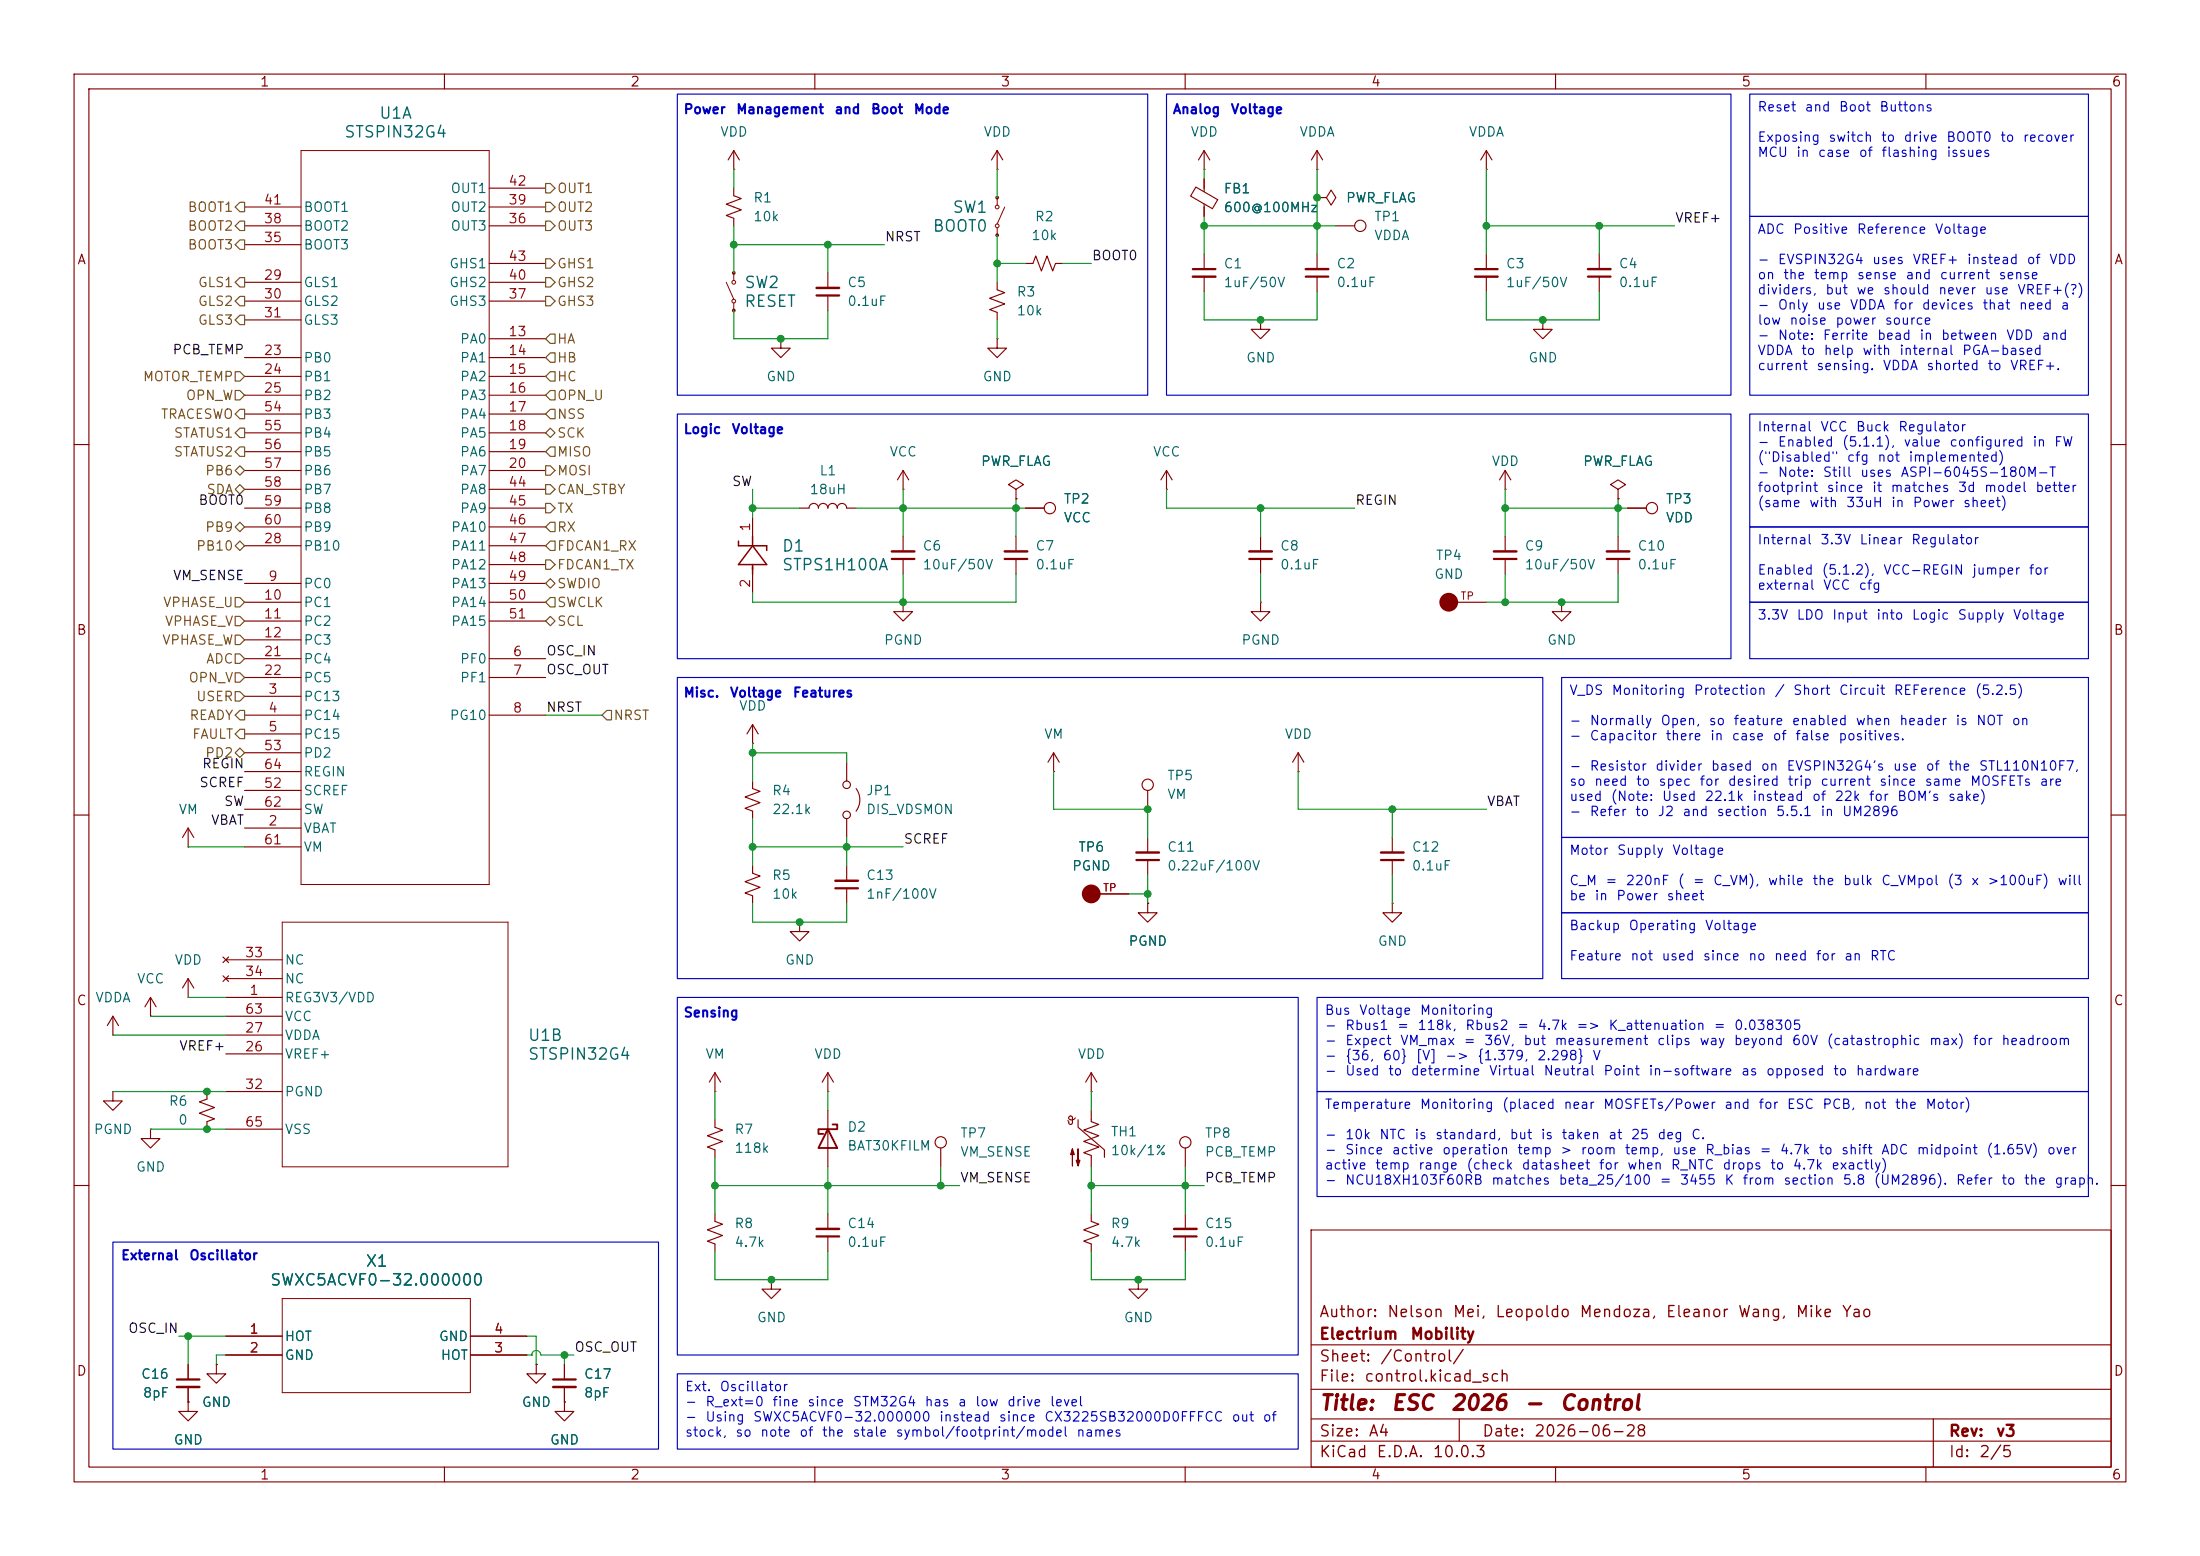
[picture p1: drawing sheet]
<svg xmlns="http://www.w3.org/2000/svg" width="297mm" height="210mm" viewBox="0 0 297 210" stroke-linecap="round" stroke-linejoin="round" font-family="sans-serif">
<g fill="none" stroke="#840000" stroke-width=".15">
<path d="M10 10h277v190h-277zM12 12h273v186h-273zM60 10v2M110 10v2M160 10v2M210 10v2M260 10v2M33 30.5h7.6M33 38.1h7.6M33 33h7.6M33 27.9h7.6M66 35.6h7.7"/>
<path d="M66 30.5h7.7M66 38.1h7.7M66 27.9h7.7M66 25.4h7.7M99.1 25.4v1l1 .4-2.1 .8 2.1 .7-2.1 .8 1.1 .4v1M99.1 22.9h.1M99.1 20.3v2.6M99.1 20.3l-.8 1.3M99.1 20.3l.7 1.3M111.8 36.8v2.1M111.8 39.9v2M134.6 22.9h.1"/>
<path d="M134.6 38.1v1l1 .4-2 .8 2 .7-2 .8 1 .4v1M134.6 20.3l-.7 1.3M134.6 20.3l.8 1.3M134.6 20.3v2.6M138.4 35.6h1l.4-1.1 .8 2.1 .8-2.1 .7 2.1 .4-1h1M161.4 25.2l3 1.7-.7 1.3-3-1.7zM162.6 22.9h.1M162.6 20.3v2.6M162.6 24.1v1.8M162.6 27.6v1.6M162.6 34.3v2M162.6 37.3v2.1"/>
<path d="M162.6 20.3l-.8 1.3M162.6 20.3l.7 1.3M177.8 26.7h1.3l.6-1 .6 1-.6 1-.6-1M177.8 26.7h.1M177.8 22.9h.1M177.8 20.3v2.6M177.8 34.3v2M177.8 37.3v2.1M177.8 20.3l-.8 1.3M177.8 20.3l.8 1.3M180.3 30.5h2.6M200.7 22.9h.1"/>
<path d="M200.7 20.3v2.6M200.7 34.3v2M200.7 37.3v2.1M200.7 20.3l-.8 1.3M200.7 20.3l.7 1.3M215.9 34.3v2M215.9 37.3v2.1M33 48.3h7.6M33 50.8h7.6M33 53.3h7.6M33 55.9h7.6M33 58.4h7.6"/>
<path d="M33 40.6h7.6M33 43.2h7.6M66 45.7h7.7M66 48.3h7.7M66 50.8h7.7M66 53.3h7.7M66 55.9h7.7M66 58.4h7.7M66 40.6h7.7M105.4 45.7v1.3h1.3l-1.3 1.3-1.3-1.3h1.3M105.4 45.7h.1M134.6 45.7v1.3h1.3l-1.3 1.3-1.3-1.3h1.3"/>
<path d="M134.6 45.7h.1M170.2 43.2v1.3h1.2l-1.2 1.2-1.3-1.2h1.3M170.2 43.2h.1M208.3 43.2v1.3h1.2l-1.2 1.2-1.3-1.2h1.3M208.3 43.2h.1M10 60h2M33 78.7h7.6M33 61h7.6M33 63.5h7.6M33 73.7h7.6M33 66h7.6M33 68.6h7.6"/>
<path d="M33 71.1h7.6M66 78.7h7.7M66 61h7.7M66 63.5h7.7M66 73.7h7.7M66 66h7.7M66 68.6h7.7M66 71.1h7.7M66 76.2h7.7M101.6 69.9v2.5M101.6 77.5v2.5M107.9 68.6h1.3a.64 .64 0 0 1 .7-.7 .64 .64 0 0 1 .6 .7 .64 .64 0 0 1 .6-.7 .64 .64 0 0 1 .7 .7 .64 .64 0 0 1 .6-.7 .64 .64 0 0 1 .6 .7 .64 .64 0 0 1 .7-.7 .64 .64 0 0 1 .6 .7h1.3"/>
<path d="M121.9 66h.1M121.9 63.5l-.7 1.3M121.9 63.5l.8 1.3M121.9 63.5v2.5M121.9 72.4v2M121.9 75.4v2.1M137.2 66l1-.6-1-.6-1.1 .6 1.1 .6v1.3M137.2 67.3h.1M137.2 72.4v2M137.2 75.4v2.1M138.4 68.6h2.6M157.5 66h.1"/>
<path d="M157.5 63.5l-.8 1.3M157.5 63.5l.7 1.3M157.5 63.5v2.5M170.2 72.4v2M170.2 75.4v2.1M203.2 66h.1M203.2 63.5v2.5M203.2 72.4v2M203.2 75.4v2.1M203.2 63.5l-.8 1.3M203.2 63.5l.8 1.3M218.4 66l1.1-.6-1.1-.6-1 .6 1 .6v1.3"/>
<path d="M218.4 67.3h.1M218.4 72.4v2M218.4 75.4v2.1M219.7 68.6h2.5M285 60h2M33 81.3h7.6M33 94h7.6M33 96.5h7.6M33 99.1h7.6M33 88.9h7.6M33 91.4h7.6M33 83.8h7.6"/>
<path d="M33 86.4h7.6M66 81.3h7.7M66 96.5h7.7M66 88.9h7.7M66 91.4h7.7M66 83.8h7.7M101.6 97.8v2.5M101.6 97.8l-.8 1.3M101.6 97.8l.8 1.3M121.9 81.3v1.3h1.3l-1.3 1.2-1.3-1.2h1.3M121.9 81.3h.1M170.2 81.3v1.3h1.2l-1.2 1.2-1.3-1.2h1.3"/>
<path d="M170.2 81.3h.1M195.6 81.3h5.1M210.8 81.3v1.3h1.3l-1.3 1.2-1.3-1.2h1.3M210.8 81.3h.1M10 110h2M25.4 114.3h.1M25.4 111.8v2.5M25.4 111.8l-.8 1.2M25.4 111.8l.8 1.2M33 111.8h7.6M33 106.7h7.6M33 101.6h7.6"/>
<path d="M33 114.3h7.6M33 109.2h7.6M33 104.1h7.6M101.6 116.8v1.1l1 .3-2 .8 2 .8-2 .7 1 .4v1M101.6 105.4v1l1 .4-2 .8 2 .7-2 .8 1 .4v1M101.6 100.3h.1M114.3 102.9v2.5M114.3 110.5v2.5M114.3 116.8v2.1M114.3 119.9v2M115.6 106.4a2.54 2.54 0 0 1 0 3.1M142.2 104.1h.1"/>
<path d="M142.2 101.6l-.7 1.3M142.2 101.6l.8 1.3M142.2 101.6v2.5M154.9 106.7v2.5M154.9 113v2.1M154.9 116.1v2M175.3 104.1h.1M175.3 101.6l-.8 1.3M175.3 101.6l.7 1.3M175.3 101.6v2.5M188 113v2.1M188 116.1v2"/>
<path d="M285 110h2M15.2 139.7h.1M15.2 137.2l-.7 1.2M15.2 137.2l.8 1.2M15.2 137.2v2.5M20.3 137.2h.1M20.3 134.6l-.7 1.3M20.3 134.6l.8 1.3M20.3 134.6v2.6M25.4 134.6h.1M25.4 132.1v2.5M25.4 132.1l-.8 1.3"/>
<path d="M25.4 132.1l.8 1.3M30.1 129.2l.8 .7M30.1 131.7l.8 .8M30.5 134.6h7.6M30.5 139.7h7.6M30.5 129.5h7.6M30.5 132.1h7.6M30.5 137.2h7.6M30.9 129.2l-.8 .7M30.9 131.7l-.8 .8M107.9 124.5v1.2h1.3l-1.3 1.3-1.2-1.3h1.2M107.9 124.5h.1"/>
<path d="M147.3 120.7h5.1M154.9 121.9v1.3h1.3l-1.3 1.3-1.2-1.3h1.2M154.9 121.9h.1M188 121.9v1.3h1.2l-1.2 1.3-1.3-1.3h1.3M188 121.9h.1M15.2 147.3v1.3h1.3l-1.3 1.3-1.2-1.3h1.2M15.2 147.3h.1M20.3 152.4v1.3h1.3l-1.3 1.2-1.3-1.2h1.3M20.3 152.4h.1M27.9 147.3v1l-1 .4 2.1 .8-2.1 .7 2.1 .8-1.1 .4v1M30.5 142.2h7.6M30.5 147.3h7.6"/>
<path d="M30.5 152.4h7.6M96.5 147.3h.1M96.5 151.1v1l1 .4-2 .8 2 .8-2 .7 1 .4v1M96.5 144.8l-.7 1.3M96.5 144.8l.8 1.3M96.5 144.8v2.5M111.8 147.3h.1M111.8 144.8l-.8 1.3M111.8 144.8l.7 1.3M111.8 144.8v2.5M111.8 149.9v7.6M127 154.9v2.6"/>
<path d="M145.2 150.9a.44 .44 0 0 1-.5 .3 .44 .44 0 0 1-.4-.4l.2-.2 .3 .2-.1 .8-.1 .2-.2-.1-.3-.4M145.5 151.1v1l3.6 3.1v1M147.3 147.3h.1M147.3 149.9v1.5l1 .4-2 .7 2 .8-2 .8 2 .7-2 .8 1 .4v1.5M147.3 144.8l-.7 1.3M147.3 144.8l.8 1.3M147.3 144.8v2.5M160 154.9v2.6M10 160h2M96.5 163.8v1l1 .4-2 .8 2 .8-2 .7 1 .4v1M104.1 172.7v1.3h1.3l-1.3 1.3-1.2-1.3h1.2M104.1 172.7h.1"/>
<path d="M111.8 163.8v2.1M111.8 166.9v2M147.3 163.8v1l1 .4-2 .8 2 .8-2 .7 1 .4v1M153.7 172.7v1.3h1.2l-1.2 1.3-1.3-1.3h1.3M153.7 172.7h.1M160 163.8v2.1M160 166.9v2M177 166h108v32h-108zM285 160h2M25.4 189.2v1.3h1.3l-1.3 1.3-1.3-1.3h1.3M25.4 189.2h.1M25.4 184.2v2"/>
<path d="M25.4 187.2v2M29.2 184.2v1.2h1.3l-1.3 1.3-1.3-1.3h1.3M29.2 184.2h.1M30.5 180.3h7.6M30.5 182.9h7.6M60 198v2M63.5 180.3h7.6M63.5 182.9h7.6M72.4 184.2v1.2h1.3l-1.3 1.3-1.3-1.3h1.3M72.4 184.2h.1M76.2 189.2v1.3h1.3l-1.3 1.3-1.3-1.3h1.3M76.2 189.2h.1"/>
<path d="M76.2 184.2v2M76.2 187.2v2M110 198v2M160 198v2M177 194.5h108M177 191.5h108M177 187.5h108M177 181.5h108M197 191.5v3M210 198v2M260 198v2M261 191.5v6.5"/>
<circle cx="183.6" cy="30.5" r=".76"/>
<circle cx="141.7" cy="68.6" r=".76"/>
<circle cx="223" cy="68.6" r=".76"/>
<circle cx="114.3" cy="110" r=".51"/>
<circle cx="114.3" cy="105.9" r=".51"/>
<circle cx="154.9" cy="105.9" r=".76"/>
<circle cx="127" cy="154.2" r=".76"/>
<circle cx="160" cy="154.2" r=".76"/>
</g>
<g fill="none" stroke="#840000" stroke-width=".14">
<path d="M40.6 20.3h25.4v99.1h-25.4zM98 38.1l1.1 2.3M99.1 36.8v1M134.6 26.7v1M134.6 30.7v1.1M135.6 27.9l-1 2.3M99.1 40.9v1M38.1 124.5h30.5v33h-30.5zM38.1 175.3h25.4v12.7h-25.4z"/>
<circle cx="99.1" cy="38.1" r=".25"/>
<circle cx="134.6" cy="27.9" r=".25"/>
<circle cx="134.6" cy="30.5" r=".25"/>
<circle cx="99.1" cy="40.6" r=".25"/>
</g>
<g fill="none" stroke="#840000" stroke-width=".3">
<path d="M110.2 39.9h3.1M161 36.3h3.1M176.3 37.3h3M199.1 36.3h3.1M214.4 37.3h3M120.4 75.4h3M135.6 75.4h3.1M168.7 75.4h3M201.7 75.4h3M216.9 75.4h3.1M112.8 119.9h3M153.4 116.1h3.1"/>
<path d="M186.4 116.1h3.1M110.2 166.9h3.1M158.5 166.9h3M23.9 186.2h3M74.7 186.2h3"/>
</g>
<g fill="none" stroke="#840000" stroke-width=".33">
<path d="M110.2 38.9h3.1M161 37.3h3.1M176.3 36.3h3M199.1 37.3h3.1M214.4 36.3h3M120.4 74.4h3M135.6 74.4h3.1M168.7 74.4h3M201.7 74.4h3M216.9 74.4h3.1M112.8 118.9h3M153.4 115.1h3.1"/>
<path d="M186.4 115.1h3.1M110.2 165.9h3.1M158.5 165.9h3M23.9 187.2h3M74.7 187.2h3"/>
</g>
<g fill="none" stroke="#840000" stroke-width=".25">
<path d="M111.8 152.4l1.2 2.5h-2.5zM112.4 151.8h.6v.6h-2.5v.6h.6"/>
<circle cx="99.1" cy="36.8" r=".13"/>
<circle cx="134.6" cy="31.8" r=".13"/>
<circle cx="134.6" cy="26.7" r=".13"/>
<circle cx="99.1" cy="41.9" r=".13"/>
</g>
<g fill="#840000" stroke="#840000" stroke-width=".15">
<path d="M144.8 155.1l.2 .7h-.5l.3-.7v2.3z"/>
<path d="M145.5 155.1v2.3l-.2-.8h.5l-.3 .8z"/>
</g>
<g fill="none" stroke="#840000" stroke-width="1.3">
<circle cx="195.6" cy="81.3" r=".63"/>
<circle cx="147.3" cy="120.6" r=".63"/>
</g>
<path d="M99.7 73v.7h3.8v.6M101.6 72.4v1.3M101.6 76.2v1.3M101.6 73.7l1.9 2.5h-3.8z" fill="none" stroke="#840000" stroke-width=".2"/>
<g fill="none" stroke="#725600" stroke-width=".15">
<path d="M31.7 27.9l.7-.6h.6v1.3h-.6zM31.7 30.5l.7-.7h.6v1.3h-.6zM32.4 37.5h.6v1.2h-.6l-.7-.6zM32.4 32.4h.6v1.3h-.6l-.7-.7zM73.7 24.8h.6l.6 .6-.6 .6h-.6zM73.7 34.9h.6l.6 .7-.6 .6h-.6zM73.7 37.5h.6l.6 .6-.6 .6h-.6zM73.7 27.3h.6l.6 .6-.6 .7h-.6zM73.7 29.8h.6l.6 .7-.6 .6h-.6zM31.7 52.7h.7l.6 .6-.6 .7h-.7zM31.7 50.2h.7l.6 .6-.6 .6h-.7zM32.4 55.2h.6v1.3h-.6l-.7-.6z"/>
<path d="M32.4 42.5h.6v1.3h-.6l-.7-.6zM32.4 57.8h.6v1.3h-.6l-.7-.7zM32.4 40h.6v1.3h-.6l-.7-.7zM73.7 58.4l.6-.6 .6 .6-.6 .7zM73.7 40h.6l.6 .6-.6 .7h-.6zM74.3 52.7h.6v1.3h-.6l-.6-.7zM74.3 55.2h.6v1.3h-.6l-.6-.6zM74.3 47.6h.6v1.3h-.6l-.6-.6zM74.3 50.2h.6v1.2h-.6l-.6-.6zM74.3 45.1h.6v1.3h-.6l-.6-.7zM31.7 73.7l.7-.7 .6 .7-.6 .6zM31.7 71.1l.7-.6 .6 .6-.6 .7z"/>
<path d="M31.7 66l.7-.6 .6 .6-.6 .7zM32.4 60.3h.6v1.3h-.6l-.7-.6zM32.4 62.9l.6 .6-.6 .6-.7-.6zM73.7 75.6h.6l.6 .6-.6 .6h-.6zM73.7 65.4h.6l.6 .6-.6 .7h-.6zM73.7 67.9h.6l.6 .7-.6 .6h-.6zM73.7 62.9h.6l.6 .6-.6 .6h-.6zM73.7 78.7l.6-.6 .6 .6-.6 .7zM74.3 73h.6v1.3h-.6l-.6-.6zM74.3 70.5h.6v1.3h-.6l-.6-.7zM74.3 60.3h.6v1.3h-.6l-.6-.6zM31.7 83.2h.7l.6 .6-.6 .7h-.7z"/>
<path d="M31.7 80.6h.7l.6 .7-.6 .6h-.7zM31.7 90.8h.7l.6 .6-.6 .7h-.7zM31.7 88.3h.7l.6 .6-.6 .6h-.7zM31.7 85.7h.7l.6 .7-.6 .6h-.7zM31.7 93.3h.7l.6 .7-.6 .6h-.7zM32.4 98.4h.6v1.3h-.6l-.7-.6zM32.4 95.9h.6v1.3h-.6l-.7-.7zM73.7 83.8l.6-.6 .6 .6-.6 .7zM74.3 80.6h.6v1.3h-.6l-.6-.6zM81.3 96.5l.6-.6h.6v1.3h-.6zM31.7 101.6l.7-.6 .6 .6-.6 .6z"/>
</g>
<g fill="none" stroke="#009600" stroke-width=".15">
<path d="M99.1 33h20.3M99.1 22.9v2.5M99.1 30.5v6.3M111.8 33v3.8M134.6 22.9v3.8M134.6 31.8v6.3M134.6 35.6h3.8M143.5 35.6h3.8M162.6 30.5h17.7M162.6 39.4v3.8h15.2v-3.8M162.6 22.9v1.2M162.6 29.2v5.1"/>
<path d="M177.8 22.9v11.4M200.7 30.5h25.4M200.7 39.4v3.8h15.2v-3.8M200.7 22.9v11.4M215.9 30.5v3.8M99.1 41.9v3.8h12.7v-3.8M134.6 43.2v2.5M101.6 66v3.9M101.6 68.6h6.3M115.6 68.6h22.8M121.9 66v6.4M121.9 77.5v3.8"/>
<path d="M137.2 77.5v3.8h-35.6v-1.3M137.2 67.3v5.1M157.5 66v2.6h25.4M170.2 68.6v3.8M170.2 77.5v3.8M203.2 68.6h16.5M203.2 66v6.4M203.2 77.5v3.8M218.4 77.5v3.8h-17.7M218.4 67.3v5.1M73.7 96.5h7.6M25.4 114.3h7.6"/>
<path d="M101.6 100.3v5.1M101.6 110.5v6.3M101.6 101.6h12.7v1.3M101.6 114.3h20.3M114.3 113v3.8M142.2 104.1v5.1h12.7v3.8M154.9 118.1v3.8M175.3 104.1v5.1h25.4M188 109.2v3.8M188 118.1v3.8M15.2 139.7h15.3M20.3 137.2h10.2"/>
<path d="M25.4 134.6h5.1M101.6 121.9v2.6h12.7v-2.6M152.4 120.7h2.5M15.2 147.3h15.3M20.3 152.4h10.2M96.5 147.3v3.8M96.5 156.2v7.6M111.8 147.3v2.6M111.8 157.5v6.3M127 157.5v2.5M147.3 147.3v2.6M147.3 157.5v6.3"/>
<path d="M160 157.5v6.3M96.5 168.9v3.8h15.3v-3.8M96.5 160h33M147.3 160h15.3M147.3 168.9v3.8h12.7v-3.8M24.1 180.3h6.4M25.4 180.3v3.9M30.5 182.9h-1.3v1.3M71.1 180.3h1.3v3.9M71.1 182.9h.7M71.8 182.9h.1M71.8 182.9a.61 .61 0 0 1 .6-.6 .61 .61 0 0 1 .6 .6h4.5"/>
<path d="M76.2 182.9v1.3"/>
</g>
<g fill="none" stroke="#0000c2" stroke-width=".15">
<path d="M91.4 12.7h63.5v40.6h-63.5zM157.5 12.7h76.2v40.6h-76.2zM236.2 12.7h45.7v16.5h-45.7zM236.2 29.2h45.7v24.1h-45.7zM91.4 55.9h142.3v33h-142.3zM236.2 55.9h45.7v15.2h-45.7zM236.2 71.1h45.7v10.2h-45.7zM91.4 91.4h116.9v40.7h-116.9zM210.8 91.4h71.1v21.6h-71.1zM236.2 81.3h45.7v7.6h-45.7zM210.8 113h71.1v10.2h-71.1zM91.4 134.6h83.9v48.3h-83.9z"/>
<path d="M177.8 134.6h104.1v12.7h-104.1zM210.8 123.2h71.1v8.9h-71.1zM177.8 147.3h104.1v14.2h-104.1zM15.2 167.6h73.7v28h-73.7zM91.4 185.4h83.9v10.2h-83.9z"/>
</g>
<g fill="#009600" stroke="#009600" stroke-width=".14">
<circle cx="218.4" cy="68.6" r=".46"/>
<circle cx="147.3" cy="160" r=".46"/>
<circle cx="170.2" cy="43.2" r=".46"/>
<circle cx="170.2" cy="68.6" r=".46"/>
<circle cx="162.6" cy="30.5" r=".46"/>
<circle cx="99.1" cy="33" r=".46"/>
<circle cx="111.8" cy="33" r=".46"/>
<circle cx="105.4" cy="45.7" r=".46"/>
<circle cx="177.8" cy="30.5" r=".46"/>
<circle cx="177.8" cy="26.7" r=".46"/>
<circle cx="188" cy="109.2" r=".46"/>
<circle cx="203.2" cy="81.3" r=".46"/>
<circle cx="203.2" cy="68.6" r=".46"/>
<circle cx="210.8" cy="81.3" r=".46"/>
<circle cx="215.9" cy="30.5" r=".46"/>
<circle cx="208.3" cy="43.2" r=".46"/>
<circle cx="200.7" cy="30.5" r=".46"/>
<circle cx="114.3" cy="114.3" r=".46"/>
<circle cx="107.9" cy="124.5" r=".46"/>
<circle cx="111.8" cy="160" r=".46"/>
<circle cx="137.2" cy="68.6" r=".46"/>
<circle cx="134.6" cy="35.6" r=".46"/>
<circle cx="154.9" cy="109.2" r=".46"/>
<circle cx="101.6" cy="68.6" r=".46"/>
<circle cx="160" cy="160" r=".46"/>
<circle cx="154.9" cy="120.7" r=".46"/>
<circle cx="153.7" cy="172.7" r=".46"/>
<circle cx="127" cy="160" r=".46"/>
<circle cx="101.6" cy="114.3" r=".46"/>
<circle cx="121.9" cy="68.6" r=".46"/>
<circle cx="101.6" cy="101.6" r=".46"/>
<circle cx="121.9" cy="81.3" r=".46"/>
<circle cx="76.2" cy="182.9" r=".46"/>
<circle cx="27.9" cy="147.3" r=".46"/>
<circle cx="96.5" cy="160" r=".46"/>
<circle cx="25.4" cy="180.3" r=".46"/>
<circle cx="104.1" cy="172.7" r=".46"/>
<circle cx="27.9" cy="152.4" r=".46"/>
</g>
<g font-size="2" fill="#840000">
<text x="178" y="190.8">Title:</text>
<text x="187.7" y="190.8">ESC</text>
<text x="195.7" y="190.8">2026</text>
<text x="205.6" y="190.8">-</text>
<text x="210.4" y="190.8">Control</text>
</g>
<g font-size="1.5" fill="#006464">
<text x="51.1" y="16.4">U1A</text>
<text x="46.4" y="18.9">STSPIN32G4</text>
<text x="128.5" y="29.1">SW1</text>
<text x="125.8" y="31.6">BOOT0</text>
<text x="100.4" y="39.3">SW2</text>
<text x="100.4" y="41.8">RESET</text>
<text x="105.5" y="74.8">D1</text>
<text x="105.5" y="77.4">STPS1H100A</text>
<text x="71.2" y="140.9">U1B</text>
<text x="71.2" y="143.4">STSPIN32G4</text>
<text x="36.4" y="173.9">SWXC5ACVF0-32.000000</text>
<text x="49.3" y="171.3">X1</text>
</g>
<g font-size="1.5" fill="#840000">
<text x="178" y="178.2">Author:</text>
<text x="187.2" y="178.2">Nelson</text>
<text x="196" y="178.2">Mei,</text>
<text x="201.8" y="178.2">Leopoldo</text>
<text x="213.1" y="178.2">Mendoza,</text>
<text x="224.8" y="178.2">Eleanor</text>
<text x="234.5" y="178.2">Wang,</text>
<text x="242.3" y="178.2">Mike</text>
<text x="248.5" y="178.2">Yao</text>
<text x="178" y="184.2">Sheet:</text>
<text x="178" y="181.2">Electrium</text>
<text x="186.2" y="184.2">/Control/</text>
<text x="190.3" y="181.2">Mobility</text>
<text x="178" y="186.9">File:</text>
<text x="184.1" y="186.9">control.kicad_sch</text>
<text x="178" y="197.1">KiCad</text>
<text x="178" y="194.3">Size:</text>
<text x="184.7" y="194.3">A4</text>
<text x="185.7" y="197.1">E.D.A.</text>
<text x="193.3" y="197.1">10.0.3</text>
<text x="200" y="194.3">Date:</text>
<text x="207" y="194.3">2026-06-28</text>
<text x="263" y="194.3">Rev:</text>
<text x="263" y="197.1">Id:</text>
<text x="267.1" y="197.1">2/5</text>
<text x="269.4" y="194.3">v3</text>
</g>
<g font-size="1.3" fill="#840000">
<text x="35" y="12">1</text>
<text x="85" y="12">2</text>
<text x="135" y="12">3</text>
<text x="185" y="12">4</text>
<text x="235" y="12">5</text>
<text x="285" y="12">6</text>
<text x="10.3" y="36">A</text>
<text x="285.3" y="36">A</text>
<text x="10.3" y="86">B</text>
<text x="285.3" y="86">B</text>
<text x="10.3" y="136">C</text>
<text x="285.3" y="136">C</text>
<text x="10.3" y="186">D</text>
<text x="285.3" y="186">D</text>
<text x="35" y="200">1</text>
<text x="85" y="200">2</text>
<text x="135" y="200">3</text>
<text x="185" y="200">4</text>
<text x="235" y="200">5</text>
<text x="285" y="200">6</text>
</g>
<g font-size="1.3" fill="#0000c2">
<text x="92.2" y="15.7">Power</text>
<text x="99.3" y="15.7">Management</text>
<text x="112.6" y="15.7">and</text>
<text x="117.5" y="15.7">Boot</text>
<text x="123.3" y="15.7">Mode</text>
<text x="158.2" y="15.7">Analog</text>
<text x="166.1" y="15.7">Voltage</text>
<text x="237.2" y="15.4">Reset</text>
<text x="243.5" y="15.4">and</text>
<text x="248.2" y="15.4">Boot</text>
<text x="253.6" y="15.4">Buttons</text>
<text x="237.2" y="19.5">Exposing</text>
<text x="237.2" y="21.5">MCU</text>
<text x="242.4" y="21.5">in</text>
<text x="245.3" y="21.5">case</text>
<text x="246.7" y="19.5">switch</text>
<text x="250.8" y="21.5">of</text>
<text x="253.8" y="19.5">to</text>
<text x="253.9" y="21.5">flashing</text>
<text x="256.9" y="19.5">drive</text>
<text x="262.7" y="19.5">BOOT0</text>
<text x="262.7" y="21.5">issues</text>
<text x="269.9" y="19.5">to</text>
<text x="273" y="19.5">recover</text>
<text x="237.2" y="31.9">ADC</text>
<text x="237.2" y="36">-</text>
<text x="239.9" y="36">EVSPIN32G4</text>
<text x="242" y="31.9">Positive</text>
<text x="250.6" y="31.9">Reference</text>
<text x="252.6" y="36">uses</text>
<text x="258.1" y="36">VREF+</text>
<text x="261.1" y="31.9">Voltage</text>
<text x="265.4" y="36">instead</text>
<text x="273.5" y="36">of</text>
<text x="276.6" y="36">VDD</text>
<text x="237.2" y="38">on</text>
<text x="237.2" y="40.1">dividers,</text>
<text x="240.6" y="38">the</text>
<text x="244.8" y="38">temp</text>
<text x="246.3" y="40.1">but</text>
<text x="250.5" y="40.1">we</text>
<text x="250.6" y="38">sense</text>
<text x="254.1" y="40.1">should</text>
<text x="257.2" y="38">and</text>
<text x="261.6" y="40.1">never</text>
<text x="261.8" y="38">current</text>
<text x="267.8" y="40.1">use</text>
<text x="269.7" y="38">sense</text>
<text x="272.3" y="40.1">VREF+(?)</text>
<text x="237.2" y="42.1">-</text>
<text x="237.2" y="44.1">low</text>
<text x="237.2" y="46.2">-</text>
<text x="239.9" y="42.1">Only</text>
<text x="239.9" y="46.2">Note:</text>
<text x="241.5" y="44.1">noise</text>
<text x="245.2" y="42.1">use</text>
<text x="246" y="46.2">Ferrite</text>
<text x="247.7" y="44.1">power</text>
<text x="249.6" y="42.1">VDDA</text>
<text x="253.3" y="46.2">bead</text>
<text x="254.4" y="44.1">source</text>
<text x="255.5" y="42.1">for</text>
<text x="259" y="46.2">in</text>
<text x="259.4" y="42.1">devices</text>
<text x="262" y="46.2">between</text>
<text x="267.5" y="42.1">that</text>
<text x="270.7" y="46.2">VDD</text>
<text x="272.5" y="42.1">need</text>
<text x="275.5" y="46.2">and</text>
<text x="278.1" y="42.1">a</text>
<text x="237.2" y="48.2">VDDA</text>
<text x="237.2" y="50.3">current</text>
<text x="243.1" y="48.2">to</text>
<text x="245.1" y="50.3">sensing.</text>
<text x="246.1" y="48.2">help</text>
<text x="251.3" y="48.2">with</text>
<text x="254.1" y="50.3">VDDA</text>
<text x="256.3" y="48.2">internal</text>
<text x="260" y="50.3">shorted</text>
<text x="264.8" y="48.2">PGA-based</text>
<text x="268.2" y="50.3">to</text>
<text x="271.3" y="50.3">VREF+.</text>
<text x="92.2" y="58.9">Logic</text>
<text x="98.7" y="58.9">Voltage</text>
<text x="237.2" y="58.5">Internal</text>
<text x="245.7" y="58.5">VCC</text>
<text x="250.5" y="58.5">Buck</text>
<text x="256.2" y="58.5">Regulator</text>
<text x="237.2" y="60.6">-</text>
<text x="237.2" y="62.6">(&quot;Disabled&quot;</text>
<text x="237.2" y="64.7">-</text>
<text x="239.9" y="60.6">Enabled</text>
<text x="239.9" y="64.7">Note:</text>
<text x="246" y="64.7">Still</text>
<text x="248.6" y="60.6">(5.1.1),</text>
<text x="249.2" y="62.6">cfg</text>
<text x="251" y="64.7">uses</text>
<text x="253.4" y="62.6">not</text>
<text x="256.5" y="64.7">ASPI-6045S-180M-T</text>
<text x="256.9" y="60.6">value</text>
<text x="257.6" y="62.6">implemented)</text>
<text x="263.1" y="60.6">configured</text>
<text x="274.3" y="60.6">in</text>
<text x="277.2" y="60.6">FW</text>
<text x="237.2" y="66.7">footprint</text>
<text x="237.2" y="68.8">(same</text>
<text x="244.1" y="68.8">with</text>
<text x="246.5" y="66.7">since</text>
<text x="249.1" y="68.8">33uH</text>
<text x="252.6" y="66.7">it</text>
<text x="255.1" y="66.7">matches</text>
<text x="255.2" y="68.8">in</text>
<text x="258.1" y="68.8">Power</text>
<text x="264.2" y="66.7">3d</text>
<text x="264.9" y="68.8">sheet)</text>
<text x="267.8" y="66.7">model</text>
<text x="274.7" y="66.7">better</text>
<text x="237.2" y="73.8">Internal</text>
<text x="237.2" y="77.9">Enabled</text>
<text x="245.7" y="73.8">3.3V</text>
<text x="245.8" y="77.9">(5.1.2),</text>
<text x="250.9" y="73.8">Linear</text>
<text x="254.1" y="77.9">VCC-REGIN</text>
<text x="257.9" y="73.8">Regulator</text>
<text x="266.1" y="77.9">jumper</text>
<text x="273.8" y="77.9">for</text>
<text x="237.2" y="83.9">3.3V</text>
<text x="237.2" y="79.9">external</text>
<text x="242.5" y="83.9">LDO</text>
<text x="246" y="79.9">VCC</text>
<text x="247.3" y="83.9">Input</text>
<text x="250.8" y="79.9">cfg</text>
<text x="253.2" y="83.9">into</text>
<text x="258" y="83.9">Logic</text>
<text x="264.2" y="83.9">Supply</text>
<text x="271.7" y="83.9">Voltage</text>
<text x="92.2" y="94.4">Misc.</text>
<text x="98.5" y="94.4">Voltage</text>
<text x="106.9" y="94.4">Features</text>
<text x="211.8" y="94.1">V_DS</text>
<text x="217.5" y="94.1">Monitoring</text>
<text x="228.6" y="94.1">Protection</text>
<text x="239.5" y="94.1">/</text>
<text x="242" y="94.1">Short</text>
<text x="248.2" y="94.1">Circuit</text>
<text x="255.6" y="94.1">REFerence</text>
<text x="266.5" y="94.1">(5.2.5)</text>
<text x="211.8" y="98.2">-</text>
<text x="211.8" y="100.2">-</text>
<text x="214.5" y="98.2">Normally</text>
<text x="214.5" y="100.2">Capacitor</text>
<text x="224.1" y="98.2">Open,</text>
<text x="224.8" y="100.2">there</text>
<text x="230.6" y="98.2">so</text>
<text x="230.8" y="100.2">in</text>
<text x="233.7" y="100.2">case</text>
<text x="233.9" y="98.2">feature</text>
<text x="239.2" y="100.2">of</text>
<text x="241.8" y="98.2">enabled</text>
<text x="242.3" y="100.2">false</text>
<text x="248.1" y="100.2">positives.</text>
<text x="250.4" y="98.2">when</text>
<text x="256.3" y="98.2">header</text>
<text x="263.9" y="98.2">is</text>
<text x="266.7" y="98.2">NOT</text>
<text x="271.5" y="98.2">on</text>
<text x="211.8" y="104.3">-</text>
<text x="211.8" y="106.4">so</text>
<text x="214.5" y="104.3">Resistor</text>
<text x="215.1" y="106.4">need</text>
<text x="220.8" y="106.4">to</text>
<text x="223.4" y="104.3">divider</text>
<text x="223.8" y="106.4">spec</text>
<text x="229.3" y="106.4">for</text>
<text x="230.9" y="104.3">based</text>
<text x="233.2" y="106.4">desired</text>
<text x="237.6" y="104.3">on</text>
<text x="241.1" y="104.3">EVSPIN32G4's</text>
<text x="241.2" y="106.4">trip</text>
<text x="245.7" y="106.4">current</text>
<text x="253.6" y="106.4">since</text>
<text x="255.4" y="104.3">use</text>
<text x="259.7" y="106.4">same</text>
<text x="259.9" y="104.3">of</text>
<text x="262.9" y="104.3">the</text>
<text x="265.9" y="106.4">MOSFETs</text>
<text x="267.1" y="104.3">STL110N10F7,</text>
<text x="275.3" y="106.4">are</text>
<text x="211.8" y="108.4">used</text>
<text x="211.8" y="110.5">-</text>
<text x="214.5" y="110.5">Refer</text>
<text x="217.4" y="108.4">(Note:</text>
<text x="220.6" y="110.5">to</text>
<text x="223.7" y="110.5">J2</text>
<text x="224.3" y="108.4">Used</text>
<text x="227" y="110.5">and</text>
<text x="230" y="108.4">22.1k</text>
<text x="231.7" y="110.5">section</text>
<text x="236.5" y="108.4">instead</text>
<text x="239.7" y="110.5">5.5.1</text>
<text x="244.5" y="108.4">of</text>
<text x="245.7" y="110.5">in</text>
<text x="247.6" y="108.4">22k</text>
<text x="248.6" y="110.5">UM2896</text>
<text x="252.2" y="108.4">for</text>
<text x="256" y="108.4">BOM's</text>
<text x="262.9" y="108.4">sake)</text>
<text x="211.8" y="115.7">Motor</text>
<text x="211.8" y="119.8">C_M</text>
<text x="216.6" y="119.8">=</text>
<text x="218.2" y="115.7">Supply</text>
<text x="219.4" y="119.8">220nF</text>
<text x="225.7" y="115.7">Voltage</text>
<text x="226.4" y="119.8">(</text>
<text x="228.4" y="119.8">=</text>
<text x="231.2" y="119.8">C_VM),</text>
<text x="238.6" y="119.8">while</text>
<text x="244.6" y="119.8">the</text>
<text x="248.7" y="119.8">bulk</text>
<text x="253.9" y="119.8">C_VMpol</text>
<text x="262.8" y="119.8">(3</text>
<text x="266" y="119.8">x</text>
<text x="268.2" y="119.8">&gt;100uF)</text>
<text x="277.7" y="119.8">will</text>
<text x="211.8" y="121.8">be</text>
<text x="211.8" y="125.9">Backup</text>
<text x="215.2" y="121.8">in</text>
<text x="218.1" y="121.8">Power</text>
<text x="219.8" y="125.9">Operating</text>
<text x="224.9" y="121.8">sheet</text>
<text x="230.1" y="125.9">Voltage</text>
<text x="211.8" y="129.9">Feature</text>
<text x="220" y="129.9">not</text>
<text x="224.2" y="129.9">used</text>
<text x="229.8" y="129.9">since</text>
<text x="235.9" y="129.9">no</text>
<text x="239.4" y="129.9">need</text>
<text x="245" y="129.9">for</text>
<text x="248.9" y="129.9">an</text>
<text x="252.3" y="129.9">RTC</text>
<text x="92.2" y="137.6">Sensing</text>
<text x="178.8" y="137.3">Bus</text>
<text x="183.4" y="137.3">Voltage</text>
<text x="191.6" y="137.3">Monitoring</text>
<text x="178.8" y="139.3">-</text>
<text x="178.8" y="141.4">-</text>
<text x="178.8" y="143.4">-</text>
<text x="181.5" y="139.3">Rbus1</text>
<text x="181.5" y="141.4">Expect</text>
<text x="181.5" y="143.4">{36,</text>
<text x="186.6" y="143.4">60}</text>
<text x="188.5" y="139.3">=</text>
<text x="188.9" y="141.4">VM_max</text>
<text x="191" y="143.4">[V]</text>
<text x="191.3" y="139.3">118k,</text>
<text x="195" y="143.4">-&gt;</text>
<text x="197.5" y="141.4">=</text>
<text x="197.7" y="139.3">Rbus2</text>
<text x="199.3" y="143.4">{1.379,</text>
<text x="200.3" y="141.4">36V,</text>
<text x="204.7" y="139.3">=</text>
<text x="205.6" y="141.4">but</text>
<text x="207.4" y="143.4">2.298}</text>
<text x="207.5" y="139.3">4.7k</text>
<text x="209.8" y="141.4">measurement</text>
<text x="212.7" y="139.3">=&gt;</text>
<text x="214.9" y="143.4">V</text>
<text x="217.1" y="139.3">K_attenuation</text>
<text x="223.6" y="141.4">clips</text>
<text x="229.3" y="141.4">way</text>
<text x="231.3" y="139.3">=</text>
<text x="234" y="141.4">beyond</text>
<text x="234" y="139.3">0.038305</text>
<text x="241.8" y="141.4">60V</text>
<text x="246.5" y="141.4">(catastrophic</text>
<text x="260.3" y="141.4">max)</text>
<text x="266.2" y="141.4">for</text>
<text x="270.1" y="141.4">headroom</text>
<text x="178.8" y="150">Temperature</text>
<text x="178.8" y="145.5">-</text>
<text x="181.5" y="145.5">Used</text>
<text x="187.3" y="145.5">to</text>
<text x="190.4" y="145.5">determine</text>
<text x="191.6" y="150">Monitoring</text>
<text x="200.9" y="145.5">Virtual</text>
<text x="202.7" y="150">(placed</text>
<text x="208.3" y="145.5">Neutral</text>
<text x="211" y="150">near</text>
<text x="216.3" y="150">MOSFETs/Power</text>
<text x="216.4" y="145.5">Point</text>
<text x="222.5" y="145.5">in-software</text>
<text x="232.7" y="150">and</text>
<text x="235" y="145.5">as</text>
<text x="237.3" y="150">for</text>
<text x="238.3" y="145.5">opposed</text>
<text x="241.1" y="150">ESC</text>
<text x="245.9" y="150">PCB,</text>
<text x="247.4" y="145.5">to</text>
<text x="250.4" y="145.5">hardware</text>
<text x="251.5" y="150">not</text>
<text x="255.7" y="150">the</text>
<text x="259.8" y="150">Motor)</text>
<text x="178.8" y="154.1">-</text>
<text x="181.5" y="154.1">10k</text>
<text x="186.1" y="154.1">NTC</text>
<text x="190.9" y="154.1">is</text>
<text x="193.7" y="154.1">standard,</text>
<text x="203.7" y="154.1">but</text>
<text x="207.9" y="154.1">is</text>
<text x="210.7" y="154.1">taken</text>
<text x="217" y="154.1">at</text>
<text x="220.1" y="154.1">25</text>
<text x="223.7" y="154.1">deg</text>
<text x="228.2" y="154.1">C.</text>
<text x="178.8" y="156.1">-</text>
<text x="178.8" y="158.2">active</text>
<text x="178.8" y="160.2">-</text>
<text x="181.5" y="156.1">Since</text>
<text x="181.5" y="160.2">NCU18XH103F60RB</text>
<text x="185.5" y="158.2">temp</text>
<text x="187.8" y="156.1">active</text>
<text x="191.4" y="158.2">range</text>
<text x="194.6" y="156.1">operation</text>
<text x="197.9" y="158.2">(check</text>
<text x="201.2" y="160.2">matches</text>
<text x="204.7" y="156.1">temp</text>
<text x="205.3" y="158.2">datasheet</text>
<text x="210.3" y="160.2">beta_25/100</text>
<text x="210.6" y="156.1">&gt;</text>
<text x="213.3" y="156.1">room</text>
<text x="215.8" y="158.2">for</text>
<text x="219.2" y="156.1">temp,</text>
<text x="219.6" y="158.2">when</text>
<text x="224" y="160.2">=</text>
<text x="225.5" y="158.2">R_NTC</text>
<text x="225.7" y="156.1">use</text>
<text x="226.7" y="160.2">3455</text>
<text x="230.1" y="156.1">R_bias</text>
<text x="232.4" y="158.2">drops</text>
<text x="232.7" y="160.2">K</text>
<text x="235.1" y="160.2">from</text>
<text x="237.5" y="156.1">=</text>
<text x="238.9" y="158.2">to</text>
<text x="240.2" y="156.1">4.7k</text>
<text x="240.7" y="160.2">section</text>
<text x="241.9" y="158.2">4.7k</text>
<text x="245.4" y="156.1">to</text>
<text x="247.1" y="158.2">exactly)</text>
<text x="248.5" y="156.1">shift</text>
<text x="248.7" y="160.2">5.8</text>
<text x="252.9" y="160.2">(UM2896).</text>
<text x="253.9" y="156.1">ADC</text>
<text x="258.7" y="156.1">midpoint</text>
<text x="264" y="160.2">Refer</text>
<text x="268.1" y="156.1">(1.65V)</text>
<text x="270.1" y="160.2">to</text>
<text x="273.1" y="160.2">the</text>
<text x="276.2" y="156.1">over</text>
<text x="277.3" y="160.2">graph.</text>
<text x="16.3" y="170.4">External</text>
<text x="25.5" y="170.4">Oscillator</text>
<text x="92.4" y="188.1">Ext.</text>
<text x="92.4" y="190.1">-</text>
<text x="95.1" y="190.1">R_ext=0</text>
<text x="97.1" y="188.1">Oscillator</text>
<text x="104.2" y="190.1">fine</text>
<text x="108.9" y="190.1">since</text>
<text x="115" y="190.1">STM32G4</text>
<text x="124.7" y="190.1">has</text>
<text x="129.2" y="190.1">a</text>
<text x="131.6" y="190.1">low</text>
<text x="135.9" y="190.1">drive</text>
<text x="141.6" y="190.1">level</text>
<text x="92.4" y="192.2">-</text>
<text x="92.4" y="194.2">stock,</text>
<text x="95.1" y="192.2">Using</text>
<text x="99.2" y="194.2">so</text>
<text x="101.6" y="192.2">SWXC5ACVF0-32.000000</text>
<text x="102.5" y="194.2">note</text>
<text x="107.8" y="194.2">of</text>
<text x="110.9" y="194.2">the</text>
<text x="115" y="194.2">stale</text>
<text x="120.8" y="194.2">symbol/footprint/model</text>
<text x="126.7" y="192.2">instead</text>
<text x="134.8" y="192.2">since</text>
<text x="140.9" y="192.2">CX3225SB32000D0FFFCC</text>
<text x="145.2" y="194.2">names</text>
<text x="166.2" y="192.2">out</text>
<text x="170.4" y="192.2">of</text>
</g>
<g font-size="1.3" fill="#006464">
<text x="97.1" y="18.8">VDD</text>
<text x="132.7" y="18.8">VDD</text>
<text x="160.6" y="18.8">VDD</text>
<text x="175.3" y="18.8">VDDA</text>
<text x="198.2" y="18.8">VDDA</text>
<text x="40.9" y="28.9">BOOT1</text>
<text x="60.7" y="28.9">OUT2</text>
<text x="60.7" y="26.4">OUT1</text>
<text x="101.6" y="27.6">R1</text>
<text x="165.1" y="26.4">FB1</text>
<text x="165.1" y="28.9">600@100MHz</text>
<text x="181.6" y="27.6">PWR_FLAG</text>
<text x="40.9" y="34">BOOT3</text>
<text x="40.9" y="31.5">BOOT2</text>
<text x="60.7" y="31.5">OUT3</text>
<text x="101.6" y="30.2">10k</text>
<text x="139.1" y="32.7">10k</text>
<text x="139.6" y="30.2">R2</text>
<text x="185.4" y="30.2">TP1</text>
<text x="185.4" y="32.7">VDDA</text>
<text x="40.9" y="39.1">GLS1</text>
<text x="40.9" y="41.6">GLS2</text>
<text x="60.6" y="41.6">GHS3</text>
<text x="60.6" y="39.1">GHS2</text>
<text x="60.6" y="36.5">GHS1</text>
<text x="114.3" y="39.1">C5</text>
<text x="114.3" y="41.6">0.1uF</text>
<text x="137.2" y="40.3">R3</text>
<text x="165.1" y="36.5">C1</text>
<text x="165.1" y="39.1">1uF/50V</text>
<text x="180.3" y="36.5">C2</text>
<text x="180.3" y="39.1">0.1uF</text>
<text x="203.2" y="36.5">C3</text>
<text x="203.2" y="39.1">1uF/50V</text>
<text x="218.4" y="36.5">C4</text>
<text x="218.4" y="39.1">0.1uF</text>
<text x="40.9" y="44.2">GLS3</text>
<text x="62" y="46.7">PA0</text>
<text x="137.2" y="42.9">10k</text>
<text x="40.9" y="49.2">PB0</text>
<text x="40.9" y="51.8">PB1</text>
<text x="62" y="49.2">PA1</text>
<text x="62" y="51.8">PA2</text>
<text x="103.4" y="51.8">GND</text>
<text x="132.6" y="51.8">GND</text>
<text x="168.1" y="49.2">GND</text>
<text x="206.2" y="49.2">GND</text>
<text x="40.9" y="54.3">PB2</text>
<text x="40.9" y="56.9">PB3</text>
<text x="40.9" y="59.4">PB4</text>
<text x="62" y="54.3">PA3</text>
<text x="62" y="56.9">PA4</text>
<text x="62" y="59.4">PA5</text>
<text x="40.9" y="61.9">PB5</text>
<text x="40.9" y="64.5">PB6</text>
<text x="62" y="61.9">PA6</text>
<text x="62" y="64.5">PA7</text>
<text x="110.5" y="64.5">L1</text>
<text x="120" y="61.9">VCC</text>
<text x="132.3" y="63.2">PWR_FLAG</text>
<text x="155.6" y="61.9">VCC</text>
<text x="201.3" y="63.2">VDD</text>
<text x="213.6" y="63.2">PWR_FLAG</text>
<text x="40.9" y="67">PB7</text>
<text x="40.9" y="69.6">PB8</text>
<text x="62" y="67">PA8</text>
<text x="62" y="69.6">PA9</text>
<text x="109.2" y="67">18uH</text>
<text x="143.5" y="68.3">TP2</text>
<text x="143.5" y="70.8">VCC</text>
<text x="224.8" y="68.3">TP3</text>
<text x="224.8" y="70.8">VDD</text>
<text x="40.9" y="74.6">PB10</text>
<text x="40.9" y="72.1">PB9</text>
<text x="60.8" y="72.1">PA10</text>
<text x="60.8" y="74.6">PA11</text>
<text x="60.8" y="77.2">PA12</text>
<text x="124.5" y="74.6">C6</text>
<text x="124.5" y="77.2">10uF/50V</text>
<text x="139.7" y="74.6">C7</text>
<text x="139.7" y="77.2">0.1uF</text>
<text x="172.7" y="74.6">C8</text>
<text x="172.7" y="77.2">0.1uF</text>
<text x="193.8" y="75.9">TP4</text>
<text x="205.7" y="74.6">C9</text>
<text x="205.7" y="77.2">10uF/50V</text>
<text x="221" y="74.6">C10</text>
<text x="221" y="77.2">0.1uF</text>
<text x="40.9" y="79.7">PC0</text>
<text x="40.9" y="82.3">PC1</text>
<text x="60.8" y="79.7">PA13</text>
<text x="60.8" y="82.3">PA14</text>
<text x="193.5" y="78.4">GND</text>
<text x="40.9" y="84.8">PC2</text>
<text x="40.9" y="87.3">PC3</text>
<text x="40.9" y="89.9">PC4</text>
<text x="60.8" y="84.8">PA15</text>
<text x="62" y="89.9">PF0</text>
<text x="119.2" y="87.3">PGND</text>
<text x="167.5" y="87.3">PGND</text>
<text x="208.8" y="87.3">GND</text>
<text x="40.9" y="95">PC13</text>
<text x="40.9" y="92.4">PC5</text>
<text x="62" y="92.4">PF1</text>
<text x="40.9" y="97.5">PC14</text>
<text x="40.9" y="100">PC15</text>
<text x="60.6" y="97.5">PG10</text>
<text x="99.7" y="96.2">VDD</text>
<text x="140.9" y="100">VM</text>
<text x="173.3" y="100">VDD</text>
<text x="40.9" y="107.7">SCREF</text>
<text x="40.9" y="102.6">PD2</text>
<text x="40.9" y="105.1">REGIN</text>
<text x="104.1" y="107.7">R4</text>
<text x="116.8" y="107.7">JP1</text>
<text x="157.5" y="105.6">TP5</text>
<text x="24" y="110.2">VM</text>
<text x="40.9" y="112.7">VBAT</text>
<text x="40.9" y="110.2">SW</text>
<text x="104.1" y="110.2">22.1k</text>
<text x="116.8" y="110.2">DIS_VDSMON</text>
<text x="157.5" y="108.2">VM</text>
<text x="40.9" y="115.3">VM</text>
<text x="104.1" y="119.1">R5</text>
<text x="116.8" y="119.1">C13</text>
<text x="144.6" y="117.8">PGND</text>
<text x="145.5" y="115.3">TP6</text>
<text x="157.5" y="117.8">0.22uF/100V</text>
<text x="157.5" y="115.3">C11</text>
<text x="190.5" y="115.3">C12</text>
<text x="190.5" y="117.8">0.1uF</text>
<text x="104.1" y="121.6">10k</text>
<text x="116.8" y="121.6">1nF/100V</text>
<text x="23.5" y="130.5">VDD</text>
<text x="38.4" y="130.5">NC</text>
<text x="105.9" y="130.5">GND</text>
<text x="152.3" y="128">PGND</text>
<text x="185.9" y="128">GND</text>
<text x="12.8" y="135.6">VDDA</text>
<text x="18.4" y="133.1">VCC</text>
<text x="38.4" y="135.6">REG3V3/VDD</text>
<text x="38.4" y="133.1">NC</text>
<text x="38.4" y="143.2">VREF+</text>
<text x="38.4" y="140.7">VDDA</text>
<text x="38.4" y="138.1">VCC</text>
<text x="95.1" y="143.2">VM</text>
<text x="109.8" y="143.2">VDD</text>
<text x="145.4" y="143.2">VDD</text>
<text x="22.7" y="149.6">R6</text>
<text x="38.4" y="148.3">PGND</text>
<text x="12.6" y="153.4">PGND</text>
<text x="24" y="152.1">0</text>
<text x="38.4" y="153.4">VSS</text>
<text x="99.1" y="153.4">R7</text>
<text x="99.1" y="155.9">118k</text>
<text x="114.3" y="153.1">D2</text>
<text x="114.3" y="155.6">BAT30KFILM</text>
<text x="129.5" y="153.9">TP7</text>
<text x="149.9" y="153.7">TH1</text>
<text x="162.6" y="153.9">TP8</text>
<text x="18.3" y="158.5">GND</text>
<text x="129.5" y="156.4">VM_SENSE</text>
<text x="149.9" y="156.2">10k/1%</text>
<text x="162.6" y="156.4">PCB_TEMP</text>
<text x="99.1" y="166.1">R8</text>
<text x="114.3" y="166.1">C14</text>
<text x="149.9" y="166.1">R9</text>
<text x="162.6" y="166.1">C15</text>
<text x="99.1" y="168.6">4.7k</text>
<text x="114.3" y="168.6">0.1uF</text>
<text x="149.9" y="168.6">4.7k</text>
<text x="162.6" y="168.6">0.1uF</text>
<text x="102.1" y="178.8">GND</text>
<text x="151.6" y="178.8">GND</text>
<text x="38.4" y="181.3">HOT</text>
<text x="38.4" y="183.9">GND</text>
<text x="59.2" y="181.3">GND</text>
<text x="59.4" y="183.9">HOT</text>
<text x="19" y="186.4">C16</text>
<text x="19.2" y="188.9">8pF</text>
<text x="27.2" y="190.2">GND</text>
<text x="70.4" y="190.2">GND</text>
<text x="78.7" y="188.9">8pF</text>
<text x="78.7" y="186.4">C17</text>
<text x="23.4" y="195.3">GND</text>
<text x="74.2" y="195.3">GND</text>
</g>
<g font-size="1.3" fill="#725600">
<text x="25.2" y="28.9">BOOT1</text>
<text x="75.1" y="26.4">OUT1</text>
<text x="75.1" y="28.9">OUT2</text>
<text x="25.2" y="31.5">BOOT2</text>
<text x="25.2" y="34">BOOT3</text>
<text x="75.1" y="31.5">OUT3</text>
<text x="26.6" y="39.1">GLS1</text>
<text x="26.6" y="41.6">GLS2</text>
<text x="75.1" y="36.5">GHS1</text>
<text x="75.1" y="41.6">GHS3</text>
<text x="75.1" y="39.1">GHS2</text>
<text x="26.6" y="44.2">GLS3</text>
<text x="75.1" y="46.7">HA</text>
<text x="19.2" y="51.8">MOTOR_TEMP</text>
<text x="75.1" y="49.2">HB</text>
<text x="75.1" y="51.8">HC</text>
<text x="21.6" y="56.9">TRACESWO</text>
<text x="23.4" y="59.4">STATUS1</text>
<text x="25" y="54.3">OPN_W</text>
<text x="75.1" y="54.3">OPN_U</text>
<text x="75.1" y="59.4">SCK</text>
<text x="75.1" y="56.9">NSS</text>
<text x="23.4" y="61.9">STATUS2</text>
<text x="27.6" y="64.5">PB6</text>
<text x="75.1" y="64.5">MOSI</text>
<text x="75.1" y="61.9">MISO</text>
<text x="27.8" y="67">SDA</text>
<text x="75.1" y="67">CAN_STBY</text>
<text x="75.1" y="69.6">TX</text>
<text x="26.4" y="74.6">PB10</text>
<text x="27.6" y="72.1">PB9</text>
<text x="75.1" y="74.6">FDCAN1_RX</text>
<text x="75.1" y="77.2">FDCAN1_TX</text>
<text x="75.1" y="72.1">RX</text>
<text x="21.9" y="82.3">VPHASE_U</text>
<text x="75.1" y="82.3">SWCLK</text>
<text x="75.1" y="79.7">SWDIO</text>
<text x="21.8" y="87.3">VPHASE_W</text>
<text x="22.2" y="84.8">VPHASE_V</text>
<text x="27.7" y="89.9">ADC</text>
<text x="75.1" y="84.8">SCL</text>
<text x="25.4" y="92.4">OPN_V</text>
<text x="26.4" y="95">USER</text>
<text x="25.5" y="97.5">READY</text>
<text x="25.9" y="100">FAULT</text>
<text x="82.7" y="97.5">NRST</text>
<text x="27.6" y="102.6">PD2</text>
</g>
<g font-size="1.3" fill="#a90000">
<text x="35.5" y="27.9">41</text>
<text x="68.5" y="27.9">39</text>
<text x="68.5" y="25.4">42</text>
<text x="35.5" y="33">35</text>
<text x="35.5" y="30.5">38</text>
<text x="68.5" y="30.5">36</text>
<text x="68.5" y="35.5">43</text>
<text x="35.5" y="38.1">29</text>
<text x="35.5" y="40.6">30</text>
<text x="68.5" y="40.6">37</text>
<text x="68.5" y="38.1">40</text>
<text x="35.5" y="43.2">31</text>
<text x="68.5" y="45.7">13</text>
<text x="35.5" y="48.2">23</text>
<text x="35.5" y="50.8">24</text>
<text x="35.5" y="53.3">25</text>
<text x="68.5" y="48.2">14</text>
<text x="68.5" y="50.8">15</text>
<text x="68.5" y="53.3">16</text>
<text x="35.5" y="55.9">54</text>
<text x="35.5" y="58.4">55</text>
<text x="68.5" y="55.9">17</text>
<text x="68.5" y="58.4">18</text>
<text x="35.5" y="60.9">56</text>
<text x="35.5" y="63.5">57</text>
<text x="68.5" y="60.9">19</text>
<text x="68.5" y="63.5">20</text>
<text x="35.5" y="66">58</text>
<text x="35.5" y="68.6">59</text>
<text x="35.5" y="71.1">60</text>
<text x="68.5" y="66">44</text>
<text x="68.5" y="68.6">45</text>
<text x="68.5" y="71.1">46</text>
<text x="101.6" y="71.8" transform="rotate(-90 101.6 71.8)">1</text>
<text x="35.5" y="73.6">28</text>
<text x="68.5" y="73.6">47</text>
<text x="68.5" y="76.2">48</text>
<text x="35.5" y="81.3">10</text>
<text x="35.5" y="83.8">11</text>
<text x="36.1" y="78.7">9</text>
<text x="68.5" y="78.7">49</text>
<text x="68.5" y="81.3">50</text>
<text x="68.5" y="83.8">51</text>
<text x="101.6" y="79.4" transform="rotate(-90 101.6 79.4)">2</text>
<text x="35.5" y="86.3">12</text>
<text x="35.5" y="88.9">21</text>
<text x="69.1" y="88.9">6</text>
<text x="35.5" y="91.4">22</text>
<text x="36.1" y="94">3</text>
<text x="69.1" y="91.4">7</text>
<text x="35.5" y="101.6">53</text>
<text x="36.1" y="96.5">4</text>
<text x="36.1" y="99">5</text>
<text x="69.1" y="96.5">8</text>
<text x="35.5" y="106.7">52</text>
<text x="35.5" y="104.1">64</text>
<text x="35.5" y="109.2">62</text>
<text x="36.1" y="111.7">2</text>
<text x="35.5" y="114.3">61</text>
<text x="33" y="129.5">33</text>
<text x="33" y="132.1">34</text>
<text x="33" y="137.1">63</text>
<text x="33.6" y="134.6">1</text>
<text x="33" y="142.2">26</text>
<text x="33" y="139.7">27</text>
<text x="33" y="147.3">32</text>
<text x="33" y="152.4">65</text>
<text x="33.6" y="180.3">1</text>
<text x="33.6" y="182.9">2</text>
<text x="66.6" y="182.9">3</text>
<text x="66.6" y="180.3">4</text>
</g>
<g font-size="1.3" fill="#0f0f0f">
<text x="119.4" y="32.9">NRST</text>
<text x="147.3" y="35.4">BOOT0</text>
<text x="226.1" y="30.4">VREF+</text>
<text x="23.2" y="48.1">PCB_TEMP</text>
<text x="98.7" y="65.9">SW</text>
<text x="26.7" y="68.5">BOOT0</text>
<text x="182.9" y="68.5">REGIN</text>
<text x="23.3" y="78.6">VM_SENSE</text>
<text x="73.7" y="88.8">OSC_IN</text>
<text x="73.7" y="91.3">OSC_OUT</text>
<text x="73.7" y="96.4">NRST</text>
<text x="26.8" y="106.6">SCREF</text>
<text x="27.2" y="104">REGIN</text>
<text x="28.4" y="111.6">VBAT</text>
<text x="30.2" y="109.1">SW</text>
<text x="200.7" y="109.1">VBAT</text>
<text x="121.9" y="114.2">SCREF</text>
<text x="24.1" y="142.1">VREF+</text>
<text x="129.5" y="159.9">VM_SENSE</text>
<text x="162.6" y="159.9">PCB_TEMP</text>
<text x="17.2" y="180.2">OSC_IN</text>
<text x="77.5" y="182.8">OSC_OUT</text>
</g>
<g font-size="1" fill="#a90000">
<text x="197.1" y="81.2">TP</text>
<text x="148.8" y="120.6">TP</text>
</g>
</svg>
